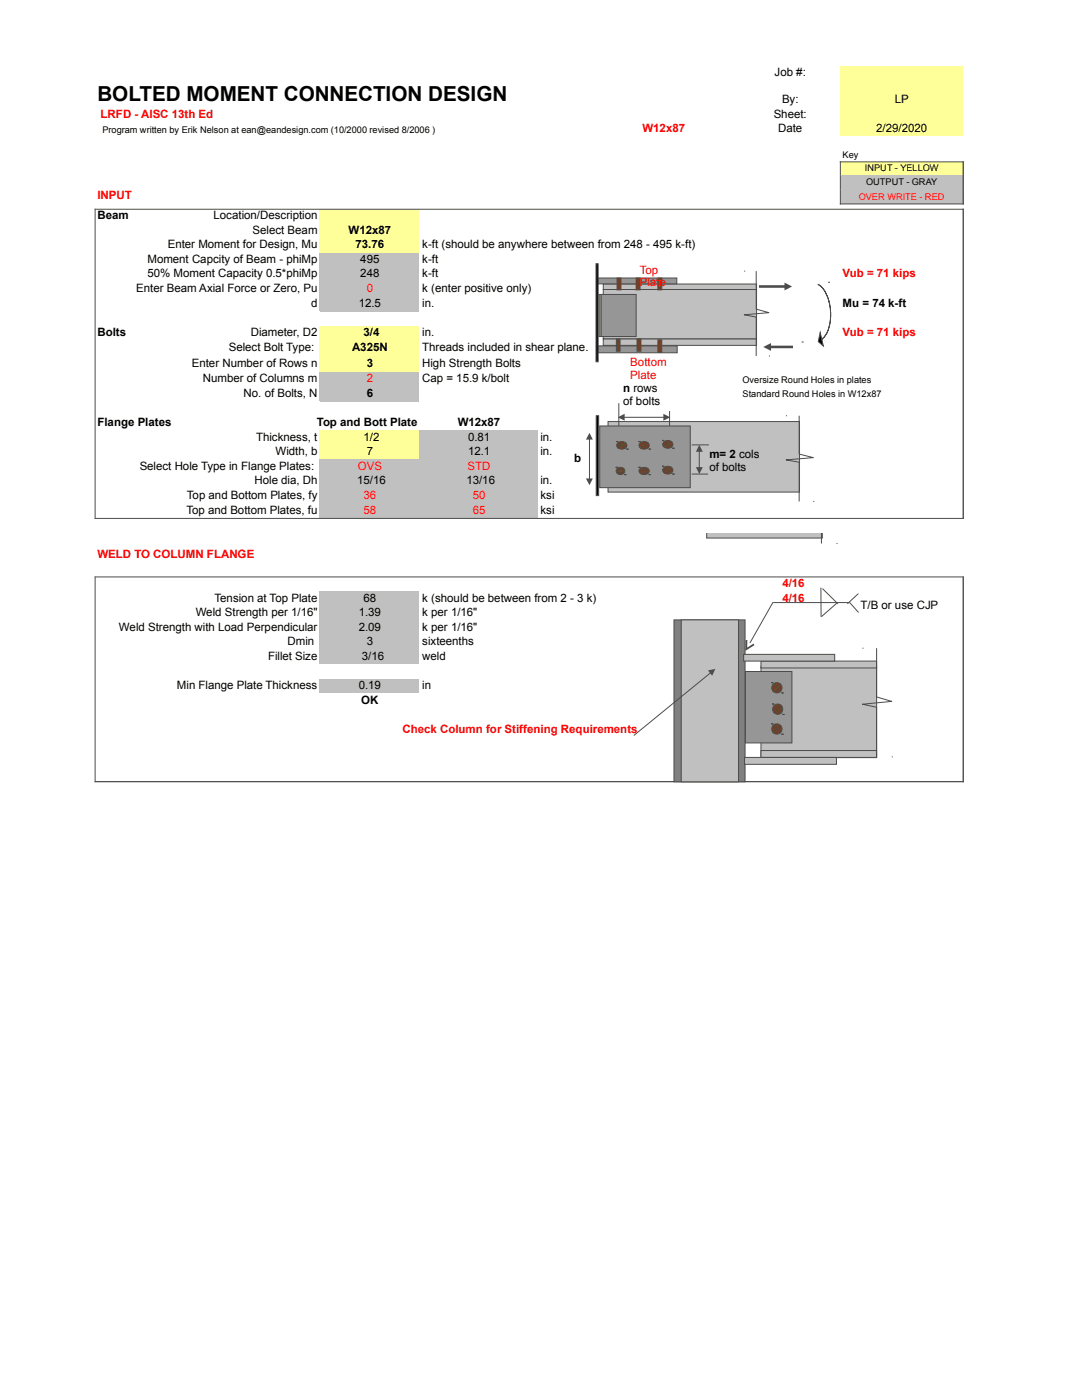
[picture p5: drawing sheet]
<svg xmlns="http://www.w3.org/2000/svg" width="216mm" height="279mm" viewBox="0 0 216 279" stroke-linecap="round" stroke-linejoin="round" font-family="sans-serif">
<path d="M167.6 13.2h24.6v14.1h-24.6z" fill-rule="evenodd" fill="#ff9"/>
<g fill="#fff">
<path d="M19 27.3h173.2v5h-173.2z" fill-rule="evenodd"/>
<path d="M19 32.3h128.7v2.7h-128.7z" fill-rule="evenodd"/>
</g>
<path d="M167.6 32.3h24.6v2.7h-24.6z" fill-rule="evenodd" fill="#ff9"/>
<path d="M19 35h148.6v5.7h-148.6z" fill-rule="evenodd" fill="#fff"/>
<path d="M167.6 35h24.6v5.7h-24.6z" fill-rule="evenodd" fill="#c0c0c0"/>
<g fill="#fff">
<path d="M19 40.7h173.2v1h-173.2z" fill-rule="evenodd"/>
<path d="M19 41.7h44.8v8.8h-44.8z" fill-rule="evenodd"/>
</g>
<path d="M63.8 41.7h19.9v8.8h-19.9z" fill-rule="evenodd" fill="#ff9"/>
<g fill="#fff">
<path d="M83.7 41.7h108.5v8.8h-108.5z" fill-rule="evenodd"/>
<path d="M19 50.5h44.8v5.8h-44.8z" fill-rule="evenodd"/>
</g>
<path d="M63.8 50.5h19.9v5.8h-19.9z" fill-rule="evenodd" fill="#c0c0c0"/>
<g fill="#fff">
<path d="M83.7 50.5h108.5v5.8h-108.5z" fill-rule="evenodd"/>
<path d="M19 56.3h44.8v2.9h-44.8z" fill-rule="evenodd"/>
</g>
<path d="M63.8 56.3h19.9v2.9h-19.9z" fill-rule="evenodd" fill="#c0c0c0"/>
<g fill="#fff">
<path d="M83.7 56.3h83.9v2.9h-83.9z" fill-rule="evenodd"/>
<path d="M19 59.2h44.8v2.9h-44.8z" fill-rule="evenodd"/>
</g>
<path d="M63.8 59.2h19.9v2.9h-19.9z" fill-rule="evenodd" fill="#c0c0c0"/>
<g fill="#fff">
<path d="M83.7 59.2h108.5v2.9h-108.5z" fill-rule="evenodd"/>
<path d="M19 62.1h44.8v3h-44.8z" fill-rule="evenodd"/>
<path d="M83.7 62.1h83.9v3h-83.9z" fill-rule="evenodd"/>
<path d="M19 65h44.8v5.9h-44.8z" fill-rule="evenodd"/>
</g>
<path d="M63.8 65h19.9v5.9h-19.9z" fill-rule="evenodd" fill="#ff9"/>
<g fill="#fff">
<path d="M83.7 65h108.5v5.9h-108.5z" fill-rule="evenodd"/>
<path d="M19 70.9h44.8v3.3h-44.8z" fill-rule="evenodd"/>
</g>
<path d="M63.8 70.9h19.9v3.3h-19.9z" fill-rule="evenodd" fill="#ff9"/>
<g fill="#fff">
<path d="M83.7 70.9h23.7v3.3h-23.7z" fill-rule="evenodd"/>
<path d="M127.7 70.9h64.5v3.3h-64.5z" fill-rule="evenodd"/>
<path d="M19 74.2h44.8v5.9h-44.8z" fill-rule="evenodd"/>
</g>
<path d="M63.8 74.2h19.9v5.9h-19.9z" fill-rule="evenodd" fill="#c0c0c0"/>
<g fill="#fff">
<path d="M83.7 74.2h108.5v5.9h-108.5z" fill-rule="evenodd"/>
<path d="M19 80.1h44.8v2.9h-44.8z" fill-rule="evenodd"/>
<path d="M83.7 80.1h108.5v2.9h-108.5z" fill-rule="evenodd"/>
<path d="M19 83h173.2v2.9h-173.2z" fill-rule="evenodd"/>
<path d="M19 85.9h44.8v3h-44.8z" fill-rule="evenodd"/>
</g>
<path d="M63.8 85.9h19.9v3h-19.9z" fill-rule="evenodd" fill="#ff9"/>
<path d="M83.7 85.9h23.7v3h-23.7z" fill-rule="evenodd" fill="#c0c0c0"/>
<g fill="#fff">
<path d="M107.4 85.9h84.8v3h-84.8z" fill-rule="evenodd"/>
<path d="M19 88.9h44.8v2.9h-44.8z" fill-rule="evenodd"/>
</g>
<path d="M63.8 88.9h19.9v2.9h-19.9z" fill-rule="evenodd" fill="#ff9"/>
<path d="M83.7 88.9h23.7v2.9h-23.7z" fill-rule="evenodd" fill="#c0c0c0"/>
<g fill="#fff">
<path d="M107.4 88.9h20.3v2.9h-20.3z" fill-rule="evenodd"/>
<path d="M147.7 88.9h19.9v2.9h-19.9z" fill-rule="evenodd"/>
<path d="M19 91.7h44.8v5.9h-44.8z" fill-rule="evenodd"/>
</g>
<path d="M63.8 91.7h43.6v5.9h-43.6z" fill-rule="evenodd" fill="#c0c0c0"/>
<g fill="#fff">
<path d="M107.4 91.7h84.8v5.9h-84.8z" fill-rule="evenodd"/>
<path d="M19 97.6h44.8v2.9h-44.8z" fill-rule="evenodd"/>
</g>
<path d="M63.8 97.6h43.6v2.9h-43.6z" fill-rule="evenodd" fill="#c0c0c0"/>
<g fill="#fff">
<path d="M107.4 97.6h20.3v2.9h-20.3z" fill-rule="evenodd"/>
<path d="M147.7 97.6h44.5v2.9h-44.5z" fill-rule="evenodd"/>
<path d="M19 100.5h44.8v3h-44.8z" fill-rule="evenodd"/>
</g>
<path d="M63.8 100.5h43.6v3h-43.6z" fill-rule="evenodd" fill="#c0c0c0"/>
<g fill="#fff">
<path d="M107.4 100.5h84.8v3h-84.8z" fill-rule="evenodd"/>
<path d="M19 103.4h173.2v3h-173.2z" fill-rule="evenodd"/>
</g>
<path d="M167.6 32.3h24.7M167.7 32.2v8.6M192.2 32.2v8.6M18.9 41.8h173.4M19 41.7v61.9M167.6 40.7h24.7M192.2 41.7v61.9M18.9 103.5h173.4" fill="none" stroke="#4c4c4c" stroke-width=".2"/>
<path d="M121.3 84.1h38.2v14.1h-38.2z" fill-rule="evenodd" fill="#c0c0c0"/>
<path d="M121.3 84.1h38.2v14.1h-38.2zM123.5 80.6v4.6M124.5 83.3h8M133.6 82.1v4.6" fill="none" stroke="#4c4c4c" stroke-width=".2"/>
<g fill="#4c4c4c">
<path d="M123.3 83.3l1.3-.7v1.4z"/>
<path d="M132.4 82.6l1.3 .7-1.3 .7z"/>
</g>
<path d="M119.7 85h18v12.3h-18z" fill-rule="evenodd" fill="#969696"/>
<path d="M119.7 85h18v12.3h-18zM138.1 94.6h3.1M138.1 88.8h3.3M139.5 90.1v3.2" fill="none" stroke="#4c4c4c" stroke-width=".2"/>
<g fill="#4c4c4c">
<path d="M139.5 88.8l.7 1.4h-1.3z"/>
<path d="M138.9 93.2h1.3l-.7 1.4z"/>
</g>
<path d="M123.3 88.3a1.1 1.1 0 0 1 1.8 .6 1.08 1.08 0 0 1-1 .7 1.08 1.08 0 0 1-1.1-.7z" fill-rule="evenodd" fill="#930"/>
<path d="M123 88.1h.1M123.3 88.3a1.1 1.1 0 0 1 1.8 .6 1.08 1.08 0 0 1-1 .7 1.08 1.08 0 0 1-1.1-.7zM125.1 89.6h.1" fill="none" stroke="#4c4c4c" stroke-width=".2"/>
<path d="M123.3 88.3l1.5 1.1z" fill="#930"/>
<path d="M123 88.1h.1M123.3 88.3l1.5 1.1M125.1 89.6h.1" fill="none" stroke="#4c4c4c" stroke-width=".2"/>
<path d="M123.3 89.4l1.5-1.1z" fill="#930"/>
<path d="M123 88.1h.1M124.8 88.3l-1.5 1.1M125.1 89.6h.1" fill="none" stroke="#4c4c4c" stroke-width=".2"/>
<path d="M123.2 93.5a.78 .78 0 0 1 1.2 0 .78 .78 0 0 1-.3 1.2 .77 .77 0 0 1-.9-.2 .77 .77 0 0 1 0-1z" fill-rule="evenodd" fill="#930"/>
<path d="M122.9 93.3h.1M123.2 93.5a.78 .78 0 0 1 1.2 0 .78 .78 0 0 1-.3 1.2 .77 .77 0 0 1-.9-.2 .77 .77 0 0 1 0-1zM124.7 94.7h.1" fill="none" stroke="#4c4c4c" stroke-width=".2"/>
<path d="M123.2 93.5l1.2 1z" fill="#930"/>
<path d="M122.9 93.3h.1M123.2 93.5l1.2 1M124.7 94.7h.1" fill="none" stroke="#4c4c4c" stroke-width=".2"/>
<path d="M123.2 94.5l1.2-1z" fill="#930"/>
<path d="M117.6 87.7v7.9M122.9 93.3h.1M124.4 93.5l-1.2 1M124.7 94.7h.1M156.8 83h.1M159.5 83v7.6l2.8 .7-5.5 .5 2.7 .4v7.9M162.3 100.1h.1" fill="none" stroke="#4c4c4c" stroke-width=".2"/>
<g fill="#4c4c4c">
<path d="M117.6 86.4l.7 1.3h-1.4z"/>
<path d="M116.9 95.5h1.4l-.7 1.3z"/>
</g>
<path d="M119 83h.5v15.9h-.5z" fill-rule="evenodd" fill="#000"/>
<path d="M119 83h.5v15.9h-.5z" fill="none" stroke="#4c4c4c" stroke-width=".2"/>
<path d="M127.8 93.5a1.12 1.12 0 0 1 1.7 .5 1.08 1.08 0 0 1-1 .7 1.08 1.08 0 0 1-1-.7z" fill-rule="evenodd" fill="#930"/>
<path d="M127.5 93.3h.1M127.8 93.5a1.12 1.12 0 0 1 1.7 .5 1.08 1.08 0 0 1-1 .7 1.08 1.08 0 0 1-1-.7zM129.5 94.7h.1" fill="none" stroke="#4c4c4c" stroke-width=".2"/>
<path d="M127.8 93.5l1.5 1z" fill="#930"/>
<path d="M127.5 93.3h.1M127.8 93.5l1.5 1M129.5 94.7h.1" fill="none" stroke="#4c4c4c" stroke-width=".2"/>
<path d="M127.8 94.5l1.5-1z" fill="#930"/>
<path d="M127.5 93.3h.1M129.3 93.5l-1.5 1M129.5 94.7h.1" fill="none" stroke="#4c4c4c" stroke-width=".2"/>
<path d="M127.8 88.3a1.09 1.09 0 0 1 1.7 .6 1.08 1.08 0 0 1-1 .7 1.08 1.08 0 0 1-1-.7z" fill-rule="evenodd" fill="#930"/>
<path d="M127.5 88.1h.1M127.8 88.3a1.09 1.09 0 0 1 1.7 .6 1.08 1.08 0 0 1-1 .7 1.08 1.08 0 0 1-1-.7zM129.5 89.6h.1" fill="none" stroke="#4c4c4c" stroke-width=".2"/>
<path d="M127.8 88.3l1.5 1.1z" fill="#930"/>
<path d="M127.5 88.1h.1M127.8 88.3l1.5 1.1M129.5 89.6h.1" fill="none" stroke="#4c4c4c" stroke-width=".2"/>
<path d="M127.8 89.4l1.5-1.1z" fill="#930"/>
<path d="M127.5 88.1h.1M129.3 88.3l-1.5 1.1M129.5 89.6h.1" fill="none" stroke="#4c4c4c" stroke-width=".2"/>
<path d="M132.5 93.3a.99 .99 0 0 1 1.2-.2 .99 .99 0 0 1 .5 1 1.11 1.11 0 0 1-1.1 .5 1.11 1.11 0 0 1-.9-.8z" fill-rule="evenodd" fill="#930"/>
<path d="M132.2 93.1h.1M132.5 93.3a.99 .99 0 0 1 1.2-.2 .99 .99 0 0 1 .5 1 1.11 1.11 0 0 1-1.1 .5 1.11 1.11 0 0 1-.9-.8zM134.3 94.6h.1" fill="none" stroke="#4c4c4c" stroke-width=".2"/>
<path d="M132.5 93.3l1.5 1.1z" fill="#930"/>
<path d="M132.2 93.1h.1M132.5 93.3l1.5 1.1M134.3 94.6h.1" fill="none" stroke="#4c4c4c" stroke-width=".2"/>
<path d="M132.5 94.4l1.5-1.1z" fill="#930"/>
<path d="M132.2 93.1h.1M134 93.3l-1.5 1.1M134.3 94.6h.1" fill="none" stroke="#4c4c4c" stroke-width=".2"/>
<path d="M132.5 88.1a.99 .99 0 0 1 1.2-.1 .99 .99 0 0 1 .5 1 1.11 1.11 0 0 1-1.1 .4 1.11 1.11 0 0 1-.9-.7z" fill-rule="evenodd" fill="#930"/>
<path d="M132.2 87.9h.1M132.5 88.1a.99 .99 0 0 1 1.2-.1 .99 .99 0 0 1 .5 1 1.11 1.11 0 0 1-1.1 .4 1.11 1.11 0 0 1-.9-.7zM134.3 89.5h.1" fill="none" stroke="#4c4c4c" stroke-width=".2"/>
<path d="M132.5 88.1l1.5 1.1z" fill="#930"/>
<path d="M132.2 87.9h.1M132.5 88.1l1.5 1.1M134.3 89.5h.1" fill="none" stroke="#4c4c4c" stroke-width=".2"/>
<path d="M132.5 89.2l1.5-1.1z" fill="#930"/>
<path d="M132.2 87.9h.1M134 88.1l-1.5 1.1M134.3 89.5h.1" fill="none" stroke="#4c4c4c" stroke-width=".2"/>
<path d="M120.4 57.8h30.6v9.9h-30.6z" fill-rule="evenodd" fill="#c0c0c0"/>
<path d="M120.4 57.8h30.6v9.9h-30.6z" fill="none" stroke="#4c4c4c" stroke-width=".2"/>
<path d="M120.4 67.7h30.6v1.2h-30.6z" fill-rule="evenodd" fill="#c0c0c0"/>
<path d="M120.4 67.7h30.6v1.2h-30.6z" fill="none" stroke="#4c4c4c" stroke-width=".2"/>
<path d="M120.4 56.7h30.6v1.1h-30.6z" fill-rule="evenodd" fill="#c0c0c0"/>
<path d="M120.4 56.7h30.6v1.1h-30.6z" fill="none" stroke="#4c4c4c" stroke-width=".2"/>
<path d="M119.3 69h15.8v1.4h-15.8z" fill-rule="evenodd" fill="#969696"/>
<path d="M119.3 69h15.8v1.4h-15.8z" fill="none" stroke="#4c4c4c" stroke-width=".2"/>
<path d="M119.3 55.5h15.7v1.1h-15.7z" fill-rule="evenodd" fill="#969696"/>
<path d="M119.3 55.5h15.7v1.1h-15.7z" fill="none" stroke="#4c4c4c" stroke-width=".2"/>
<path d="M123.1 55.5h.8v2.3h-.8z" fill-rule="evenodd" fill="#930"/>
<path d="M123.1 55.5h.8v2.3h-.8z" fill="none" stroke="#4c4c4c" stroke-width=".2"/>
<path d="M123 67.7h.7v2.4h-.7z" fill-rule="evenodd" fill="#930"/>
<path d="M123 67.7h.7v2.4h-.7z" fill="none" stroke="#4c4c4c" stroke-width=".2"/>
<path d="M119.5 58.8h7.4v8.4h-7.4z" fill-rule="evenodd" fill="#969696"/>
<path d="M118.9 52.6h.4v19.6h-.4zM119.5 58.8h7.4v8.4h-7.4zM119.9 59v8.2M148.5 54.1h.1M150.9 54.1v7.6l2.5 .7-4.9 .4 2.4 .5v7.7M153.4 71h.1" fill="none" stroke="#4c4c4c" stroke-width=".2"/>
<path d="M118.9 52.6h.4v19.6h-.4z" fill-rule="evenodd" fill="#000"/>
<path d="M151.7 57.2h4.9" fill="none" stroke="#4c4c4c" stroke-width=".51"/>
<path d="M156.5 56.4l1.5 .8-1.5 .8z" fill="#4c4c4c"/>
<path d="M153.7 69.2h4.3" fill="none" stroke="#4c4c4c" stroke-width=".51"/>
<path d="M152.3 69.2l1.5-.7v1.5z" fill="#4c4c4c"/>
<path d="M163.2 56.7a6.6 6.6 0 0 1 2.5 5.4 6.8 6.8 0 0 1-1.7 5.6l.3 1.4-1-.9 .4-1.9 .3 1.4a7.1 7.1 0 0 0 1.7-6.2 6.4 6.4 0 0 0-2.5-4.8z" fill-rule="evenodd" fill="#000"/>
<path d="M163.2 56.7a6.6 6.6 0 0 1 2.5 5.4 6.8 6.8 0 0 1-1.7 5.6l.3 1.4-1-.9 .4-1.9 .3 1.4a7.1 7.1 0 0 0 1.7-6.2 6.4 6.4 0 0 0-2.5-4.8zM165.3 56.3h.1M160.1 68.3h.1" fill="none" stroke="#4c4c4c" stroke-width=".2"/>
<path d="M126.9 55.5h.8v2.3h-.8z" fill-rule="evenodd" fill="#930"/>
<path d="M126.9 55.5h.8v2.3h-.8z" fill="none" stroke="#4c4c4c" stroke-width=".2"/>
<path d="M131.3 55.5h.7v2.3h-.7z" fill-rule="evenodd" fill="#930"/>
<path d="M131.3 55.5h.7v2.3h-.7z" fill="none" stroke="#4c4c4c" stroke-width=".2"/>
<path d="M127.1 67.7h.8v2.4h-.8z" fill-rule="evenodd" fill="#930"/>
<path d="M127.1 67.7h.8v2.4h-.8z" fill="none" stroke="#4c4c4c" stroke-width=".2"/>
<path d="M131.3 67.8h.7v2.5h-.7z" fill-rule="evenodd" fill="#930"/>
<path d="M131.3 67.8h.7v2.5h-.7z" fill="none" stroke="#4c4c4c" stroke-width=".2"/>
<g fill="#fff">
<path d="M19 106.4h173.2v11.6h-173.2z" fill-rule="evenodd"/>
<path d="M19 118h44.8v14.6h-44.8z" fill-rule="evenodd"/>
</g>
<path d="M63.8 118h19.9v14.6h-19.9z" fill-rule="evenodd" fill="#c0c0c0"/>
<g fill="#fff">
<path d="M83.7 118h108.5v14.6h-108.5z" fill-rule="evenodd"/>
<path d="M19 132.6h173.2v3h-173.2z" fill-rule="evenodd"/>
<path d="M19 135.5h44.8v3h-44.8z" fill-rule="evenodd"/>
</g>
<path d="M63.8 135.5h19.9v3h-19.9z" fill-rule="evenodd" fill="#c0c0c0"/>
<g fill="#fff">
<path d="M83.7 135.5h108.5v3h-108.5z" fill-rule="evenodd"/>
<path d="M19 138.5h173.2v14.6h-173.2z" fill-rule="evenodd"/>
<path d="M19 153.1h108.7v2.9h-108.7z" fill-rule="evenodd"/>
<path d="M147.7 153.1h44.5v2.9h-44.5z" fill-rule="evenodd"/>
</g>
<path d="M18.9 115.1h173.4M19 115.1v41M192.2 115.1v41M18.9 156h173.4" fill="none" stroke="#4c4c4c" stroke-width=".2"/>
<path d="M141 106.4h23.1v1h-23.1z" fill-rule="evenodd" fill="#c0c0c0"/>
<path d="M141 106.4v1h23.1v-1M163.9 106.4v2.1M166.9 108.5h.1" fill="none" stroke="#4c4c4c" stroke-width=".2"/>
<path d="M151.8 133h23.1v18.2h-23.1z" fill-rule="evenodd" fill="#c0c0c0"/>
<path d="M151.8 133h23.1v18.2h-23.1z" fill="none" stroke="#4c4c4c" stroke-width=".2"/>
<path d="M148.7 134h9.3v14.3h-9.3z" fill-rule="evenodd" fill="#969696"/>
<path d="M148.7 134h9.3v14.3h-9.3z" fill="none" stroke="#4c4c4c" stroke-width=".2"/>
<path d="M154.1 141.5a1.05 1.05 0 0 1 2.1 0 1.05 1.05 0 0 1-2.1 0z" fill-rule="evenodd" fill="#930"/>
<g fill="none" stroke="#4c4c4c" stroke-width=".2">
<path d="M154.2 140.5h.1M156.2 142.6h.1"/>
<circle cx="155.2" cy="141.5" r="1.02"/>
</g>
<path d="M154.5 140.8l1.4 1.5z" fill="#930"/>
<path d="M154.2 140.5h.1M154.5 140.8l1.4 1.5M156.2 142.6h.1" fill="none" stroke="#4c4c4c" stroke-width=".2"/>
<path d="M155.9 140.8l-1.4 1.5z" fill="#930"/>
<path d="M154.2 140.5h.1M155.9 140.8l-1.4 1.5M156.2 142.6h.1" fill="none" stroke="#4c4c4c" stroke-width=".2"/>
<path d="M154 145.5a1.03 1.03 0 0 1 2 0 1.03 1.03 0 0 1-2 0z" fill-rule="evenodd" fill="#930"/>
<g fill="none" stroke="#4c4c4c" stroke-width=".2">
<path d="M154 144.5h.1M156 146.5h.1"/>
<circle cx="155" cy="145.5" r="1.03"/>
</g>
<path d="M154.3 144.8l1.5 1.4z" fill="#930"/>
<path d="M154 144.5h.1M154.3 144.8l1.5 1.4M156 146.5h.1" fill="none" stroke="#4c4c4c" stroke-width=".2"/>
<path d="M154.3 146.2l1.5-1.4z" fill="#930"/>
<path d="M154 144.5h.1M155.8 144.8l-1.5 1.4M156 146.5h.1" fill="none" stroke="#4c4c4c" stroke-width=".2"/>
<path d="M154 137.3a1.02 1.02 0 0 1 2 0 1.02 1.02 0 0 1-2 0z" fill-rule="evenodd" fill="#930"/>
<g fill="none" stroke="#4c4c4c" stroke-width=".2">
<path d="M154 136.2h.1M156 138.3h.1"/>
<circle cx="155" cy="137.3" r="1.02"/>
</g>
<path d="M154.3 136.5l1.5 1.5z" fill="#930"/>
<path d="M154 136.2h.1M154.3 136.5l1.5 1.5M156 138.3h.1" fill="none" stroke="#4c4c4c" stroke-width=".2"/>
<path d="M154.3 138l1.5-1.5z" fill="#930"/>
<path d="M154 136.2h.1M155.8 136.5l-1.5 1.5M156 138.3h.1" fill="none" stroke="#4c4c4c" stroke-width=".2"/>
<path d="M151.8 149.8h23.1v1.4h-23.1z" fill-rule="evenodd" fill="#c0c0c0"/>
<path d="M151.8 149.8h23.1v1.4h-23.1z" fill="none" stroke="#4c4c4c" stroke-width=".2"/>
<path d="M151.8 131.9h23.1v1.4h-23.1z" fill-rule="evenodd" fill="#c0c0c0"/>
<path d="M151.8 131.9h23.1v1.4h-23.1zM172.1 129.4h.1M174.9 129.4v9.7l3 .9-5.8 .5 2.8 .6v9.9M177.9 151h.1" fill="none" stroke="#4c4c4c" stroke-width=".2"/>
<path d="M134.5 123.7h14.2v32.3h-14.2z" fill-rule="evenodd" fill="#808080"/>
<path d="M134.5 123.7h14.2v32.3h-14.2zM154.2 120.3l-4.5 7.9" fill="none" stroke="#4c4c4c" stroke-width=".2"/>
<path d="M148.8 127.7h.3v1.5l1.3-.8 .1 .4-1.8 1.1z" fill-rule="evenodd" fill="#4c4c4c"/>
<path d="M163.8 117.4v5.6M164.2 117.5l2.9 2.9M154.4 120.3h14.9M166.9 120.4l-2.9 2.6" fill="none" stroke="#4c4c4c" stroke-width=".2"/>
<path d="M148.4 130.6h18.1v1.3h-18.1z" fill-rule="evenodd" fill="#c0c0c0"/>
<path d="M148.4 130.6h18.1v1.3h-18.1z" fill="none" stroke="#4c4c4c" stroke-width=".2"/>
<path d="M148.6 151.2h18.3v1.3h-18.3z" fill-rule="evenodd" fill="#c0c0c0"/>
<path d="M148.6 151.2h18.3v1.3h-18.3z" fill="none" stroke="#4c4c4c" stroke-width=".2"/>
<path d="M135.9 123.7h11.5v32.3h-11.5z" fill-rule="evenodd" fill="#c0c0c0"/>
<path d="M135.9 123.7h11.5v32.3h-11.5z" fill="none" stroke="#4c4c4c" stroke-width=".2"/>
<path d="M171.3 119.1h20.1v3.4h-20.1z" fill-rule="evenodd" fill="#fff"/>
<path d="M171.2 118.5l-2 1.9M141.7 134.3l-15.2 12.4M169.5 120.3l1.7 1.9" fill="none" stroke="#4c4c4c" stroke-width=".2"/>
<path d="M141.3 133.8l1.4-.3-.6 1.4z" fill="#4c4c4c"/>
<text font-size="4.1" x="19.4" y="20.1">BOLTED MOMENT CONNECTION DESIGN</text>
<g font-size="2.3">
<text x="154.6" y="15.2">Job #:</text>
<text x="154.4" y="23.4">Sheet:</text>
<text x="156" y="20.5">By:</text>
<text x="178.5" y="20.5">LP</text>
<text x="155.3" y="26.4">Date</text>
<text x="174.8" y="26.4">2/29/2020</text>
<text x="19.4" y="43.7">Beam</text>
<text x="42.6" y="43.7">Location/Description</text>
<text x="50.4" y="46.6">Select Beam</text>
<text x="69.6" y="46.6">W12x87</text>
<text x="29.4" y="52.5">Moment Capcity of Beam - phiMp</text>
<text x="33.5" y="49.6">Enter Moment for Design, Mu</text>
<text x="70.9" y="49.6">73.76</text>
<text x="71.9" y="52.5">495</text>
<text x="84.2" y="49.6">k-ft (should be anywhere between from 248 - 495 k-ft)</text>
<text x="84.2" y="52.5">k-ft</text>
<text x="27.2" y="58.3">Enter Beam Axial Force or Zero, Pu</text>
<text x="29.4" y="55.4">50% Moment Capacity 0.5*phiMp</text>
<text x="71.9" y="55.4">248</text>
<text x="84.2" y="55.4">k-ft</text>
<text x="84.2" y="58.3">k (enter positive only)</text>
<text x="62.1" y="61.2">d</text>
<text x="71.6" y="61.2">12.5</text>
<text x="84.2" y="61.2">in.</text>
<text x="168.1" y="61.2">Mu = 74 k-ft</text>
<text x="19.4" y="67.1">Bolts</text>
<text x="45.6" y="70">Select Bolt Type:</text>
<text x="50" y="67.1">Diameter, D2</text>
<text x="70.2" y="70">A325N</text>
<text x="72.5" y="67.1">3/4</text>
<text x="84.2" y="67.1">in.</text>
<text x="84.2" y="70">Threads included in shear plane.</text>
<text x="38.3" y="73.3">Enter Number of Rows n</text>
<text x="40.5" y="76.3">Number of Columns m</text>
<text x="73.2" y="73.3">3</text>
<text x="84.2" y="73.3">High Strength Bolts</text>
<text x="84.2" y="76.3">Cap = 15.9 k/bolt</text>
<text x="48.6" y="79.2">No. of Bolts, N</text>
<text x="73.2" y="79.2">6</text>
<text x="124.4" y="78.2">n rows</text>
<text x="124.4" y="80.8">of bolts</text>
<text x="19.4" y="85">Flange Plates</text>
<text x="51.1" y="87.9">Thickness, t</text>
<text x="63.2" y="85">Top and Bott Plate</text>
<text x="72.5" y="87.9">1/2</text>
<text x="91.3" y="85">W12x87</text>
<text x="93.4" y="87.9">0.81</text>
<text x="107.8" y="87.9">in.</text>
<text x="27.9" y="93.8">Select Hole Type in Flange Plates:</text>
<text x="55" y="90.9">Width, b</text>
<text x="73.2" y="90.9">7</text>
<text x="93.4" y="90.9">12.1</text>
<text x="107.8" y="90.9">in.</text>
<text x="114.6" y="92.1">b</text>
<text x="141.5" y="91.4">m= 2 cols</text>
<text x="141.5" y="94">of bolts</text>
<text x="37.3" y="99.6">Top and Bottom Plates, fy</text>
<text x="50.8" y="96.7">Hole dia, Dh</text>
<text x="71.3" y="96.7">15/16</text>
<text x="93.1" y="96.7">13/16</text>
<text x="107.8" y="96.7">in.</text>
<text x="107.8" y="99.6">ksi</text>
<text x="37.2" y="102.5">Top and Bottom Plates, fu</text>
<text x="107.8" y="102.5">ksi</text>
<text x="23.7" y="125.9">Weld Strength with Load Perpendicular</text>
<text x="39.1" y="123">Weld Strength per 1/16&quot;</text>
<text x="42.8" y="120">Tension at Top Plate</text>
<text x="71.6" y="123">1.39</text>
<text x="71.6" y="125.9">2.09</text>
<text x="72.5" y="120">68</text>
<text x="84.2" y="120">k (should be between from 2 - 3 k)</text>
<text x="84.2" y="123">k per 1/16&quot;</text>
<text x="84.2" y="125.9">k per 1/16&quot;</text>
<text x="171.7" y="121.5">T/B or use CJP</text>
<text x="53.5" y="131.7">Fillet Size</text>
<text x="57.4" y="128.8">Dmin</text>
<text x="72.2" y="131.7">3/16</text>
<text x="73.2" y="128.8">3</text>
<text x="84.2" y="128.8">sixteenths</text>
<text x="84.2" y="131.7">weld</text>
<text x="35.3" y="137.5">Min Flange Plate Thickness</text>
<text x="71.6" y="137.5">0.19</text>
<text x="84.2" y="137.5">in</text>
<text x="72.1" y="140.5">OK</text>
</g>
<g font-size="2.3" fill="#f00">
<text x="20.1" y="23.4">LRFD - AISC 13th Ed</text>
<text x="128.2" y="26.4">W12x87</text>
<text x="19.4" y="39.8">INPUT</text>
<text x="73.2" y="58.3">0</text>
<text x="127.6" y="54.6">Top</text>
<text x="127.6" y="57.1">Plate</text>
<text x="168.1" y="55.4">Vub = 71 kips</text>
<text x="168.1" y="67.1">Vub = 71 kips</text>
<text x="73.2" y="76.3">2</text>
<text x="125.8" y="73.1">Bottom</text>
<text x="125.8" y="75.6">Plate</text>
<text x="71.4" y="93.8">OVS</text>
<text x="93.3" y="93.8">STD</text>
<text x="72.5" y="99.6">36</text>
<text x="94.3" y="99.6">50</text>
<text x="72.5" y="102.5">58</text>
<text x="94.3" y="102.5">65</text>
<text x="19.4" y="111.3">WELD TO COLUMN FLANGE</text>
<text x="156.1" y="117.1">4/16</text>
<text x="156.1" y="120">4/16</text>
<text x="80.3" y="146.3">Check Column for Stiffening Requirements</text>
</g>
<g font-size="1.8">
<text x="20.4" y="26.5">Program written by Erik Nelson at ean@eandesign.com (10/2000 revised 8/2006 )</text>
<text x="168.1" y="31.5">Key</text>
<text x="172.6" y="34.2">INPUT - YELLOW</text>
<text x="172.8" y="37">OUTPUT - GRAY</text>
<text x="148.2" y="76.4">Oversize Round Holes in plates</text>
<text x="148.2" y="79.3">Standard Round Holes in W12x87</text>
</g>
<text font-size="1.8" fill="#f00" x="171.3" y="39.9">OVER WRITE - RED</text>
</svg>
